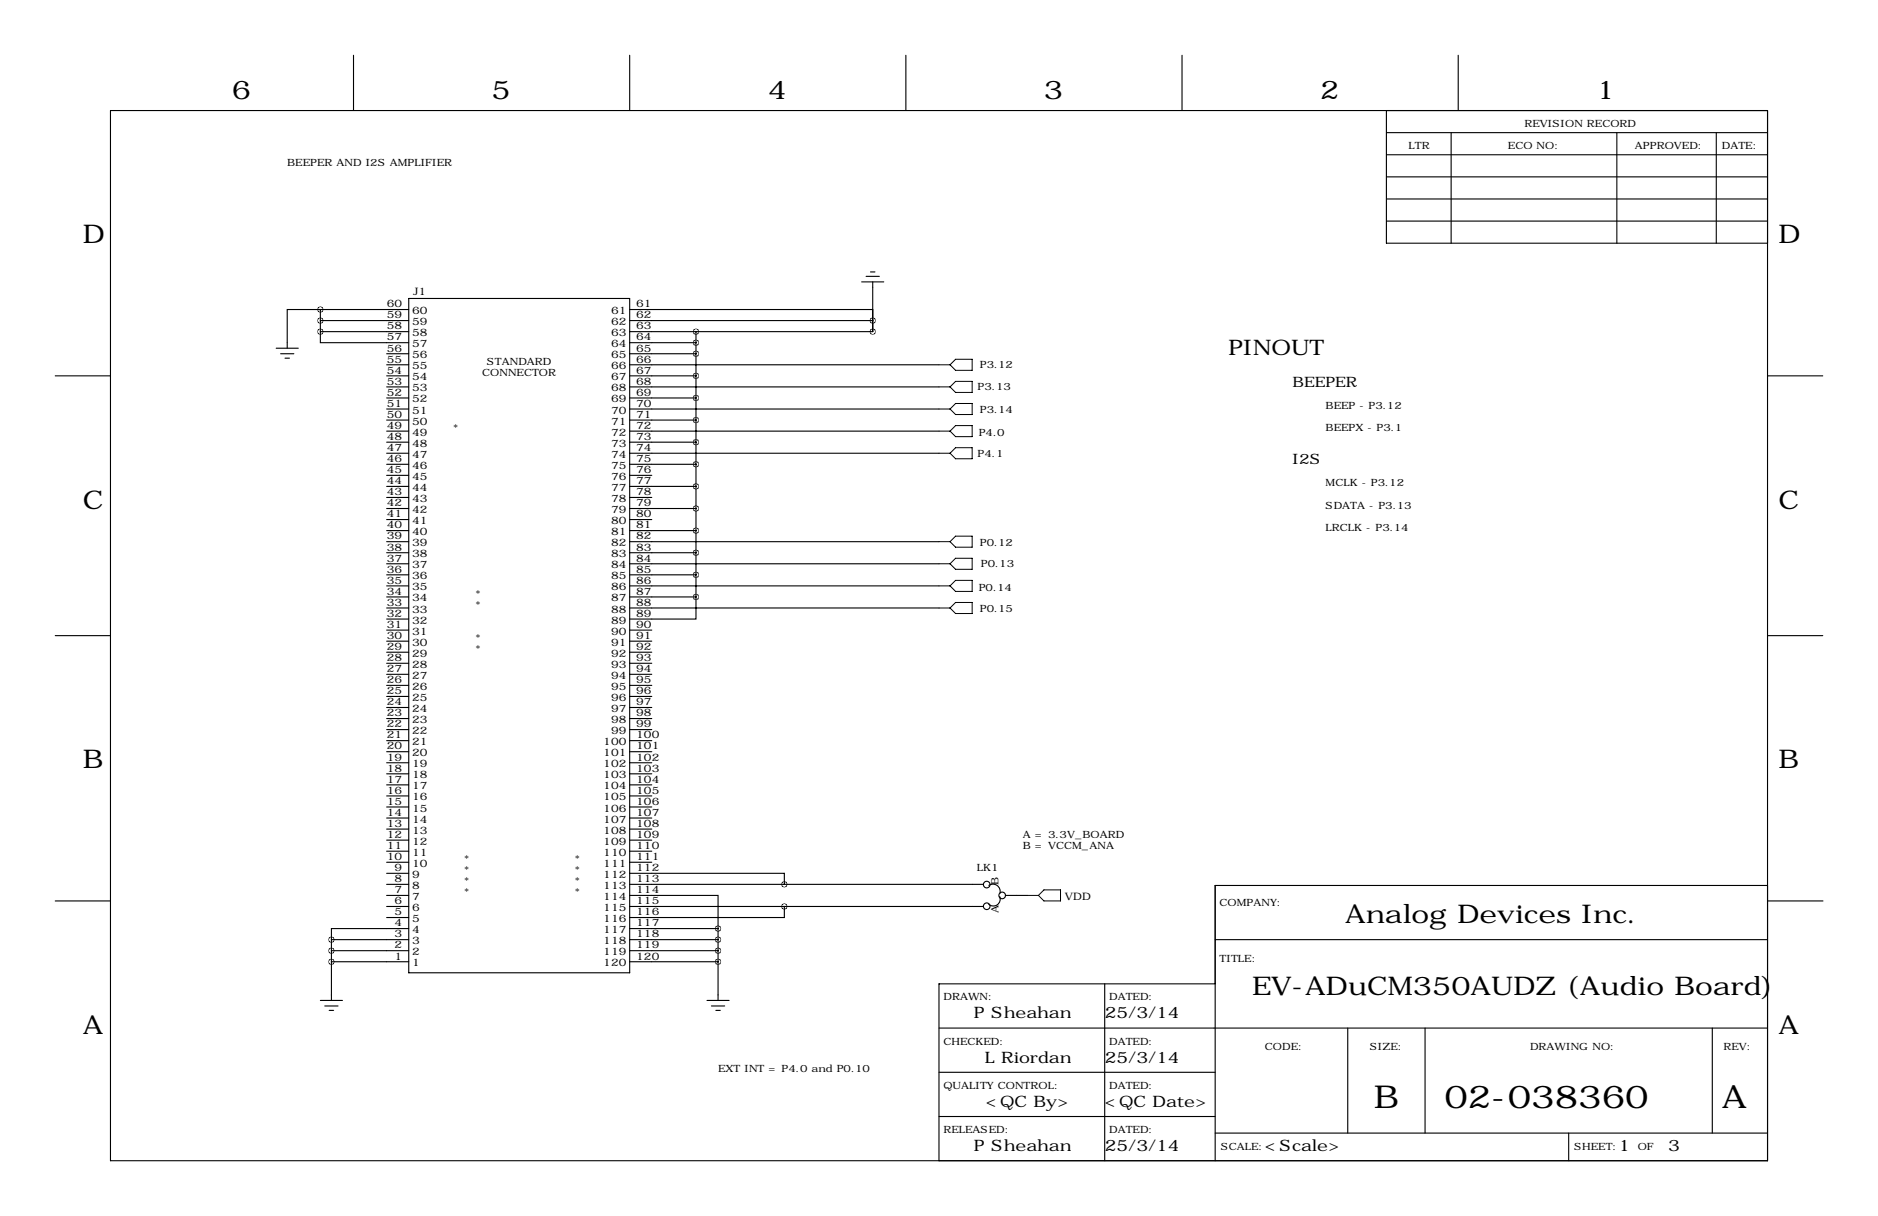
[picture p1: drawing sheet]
<svg xmlns="http://www.w3.org/2000/svg" width="432mm" height="279mm" viewBox="0 0 432 279" stroke-linecap="round" stroke-linejoin="round" font-family="sans-serif">
<g fill="none" stroke="#000" stroke-width=".25">
<path d="M81.3 12.7v12.7M144.8 12.7v12.7M208.3 12.7v12.7M271.8 12.7v12.7M335.3 12.7v12.7M25.4 25.4h381v241.3h-381zM318.8 30.5h87.6M318.8 35.6h87.6M318.8 25.4v30.5h87.6M333.7 30.5v25.4M371.8 30.5v25.4M394.6 30.5v25.4"/>
<path d="M318.8 45.7h87.6M318.8 50.8h87.6M318.8 40.6h87.6M73.7 71.1h-7.7v8.9M73.7 76.2v2.5h20.3M73.7 76.2h20.3M73.7 73.7h20.3M73.7 71.1h20.3M73.7 71.1v5.1M94 68.6h50.8v154.9h-50.8zM144.8 71.1h55.9v2.6h-55.9M144.8 78.7h15.2"/>
<path d="M160 76.2v61M198.1 64.8h5.1M199.1 63.5h3.1M200.2 62.5h1M200.7 64.8v11.4h-55.9M12.7 86.4h12.7M63.5 80h5.1M64.5 81.3h3.1M65.5 82.3h1M88.9 86.4h5.1M88.9 99.1h5.1M88.9 96.5h5.1"/>
<path d="M88.9 94h5.1M88.9 91.4h5.1M88.9 88.9h5.1M88.9 83.8h5.1M88.9 81.3h5.1M144.8 86.4h15.2M144.8 99.1h71.1M144.8 96.5h15.2M144.8 94h71.1M144.8 91.4h15.2M144.8 88.9h71.1M144.8 83.8h71.1"/>
<path d="M144.8 81.3h15.2M406.4 86.4h12.7M88.9 119.4h5.1M88.9 116.8h5.1M88.9 114.3h5.1M88.9 111.8h5.1M88.9 109.2h5.1M88.9 106.7h5.1M88.9 104.1h5.1M88.9 101.6h5.1M144.8 119.4h5.1M144.8 116.8h15.2"/>
<path d="M144.8 114.3h5.1M144.8 111.8h15.2M144.8 109.2h5.1M144.8 106.7h15.2M144.8 104.1h71.1M144.8 101.6h15.2M88.9 139.7h5.1M88.9 137.2h5.1M88.9 134.6h5.1M88.9 132.1h5.1M88.9 129.5h5.1M88.9 127h5.1"/>
<path d="M88.9 124.5h5.1M88.9 121.9h5.1M144.8 139.7h71.1M144.8 137.2h15.2M144.8 134.6h71.1M144.8 132.1h15.2M144.8 129.5h71.1M144.8 127h15.2M144.8 124.5h71.1M144.8 121.9h15.2M160 137.2v5h-15.2M12.7 146h12.7"/>
<path d="M88.9 157.5h5.1M88.9 154.9h5.1M88.9 152.4h5.1M88.9 149.9h5.1M88.9 147.3h5.1M88.9 144.8h5.1M88.9 142.2h5.1M144.8 157.5h5.1M144.8 154.9h5.1M144.8 152.4h5.1M144.8 149.9h5.1M144.8 147.3h5.1"/>
<path d="M144.8 144.8h5.1M406.4 146h12.7M88.9 177.8h5.1M88.9 175.3h5.1M88.9 172.7h5.1M88.9 170.2h5.1M88.9 167.6h5.1M88.9 165.1h5.1M88.9 162.6h5.1M88.9 160h5.1M144.8 177.8h5.1M144.8 175.3h5.1"/>
<path d="M144.8 172.7h5.1M144.8 170.2h5.1M144.8 167.6h5.1M144.8 165.1h5.1M144.8 162.6h5.1M144.8 160h5.1M88.9 198.1h5.1M88.9 195.6h5.1M88.9 193h5.1M88.9 190.5h5.1M88.9 188h5.1M88.9 185.4h5.1"/>
<path d="M88.9 182.9h5.1M88.9 180.3h5.1M144.8 198.1h5.1M144.8 195.6h5.1M144.8 193h5.1M144.8 190.5h5.1M144.8 188h5.1M144.8 185.4h5.1M144.8 182.9h5.1M144.8 180.3h5.1M12.7 207h12.7M76.2 215.9h17.8"/>
<path d="M76.2 218.4h17.8M76.2 215.9v14M88.9 210.8h5.1M88.9 208.3h5.1M88.9 205.7h5.1M88.9 203.2h5.1M88.9 200.7h5.1M94 213.4h-17.8v2.5M144.8 200.7h35.5v2.5M144.8 205.7h20.3v7.7M144.8 215.9h20.3M144.8 218.4h20.3"/>
<path d="M144.8 213.4h20.3M144.8 208.3h81.3M144.8 203.2h81.3M165.1 213.4v16.5M180.3 208.3v2.5h-35.5M227.4 203.4a1.68 1.68 0 0 1 1.9 .1 1.68 1.68 0 0 1 .6 1.8M229.8 206a1.57 1.57 0 0 1-.5 1.9 1.57 1.57 0 0 1-2-.2M231.1 205.7h5.1M279.4 215.9h127M406.4 203.5h-127v63.2M406.5 207h12.7M73.7 229.9h5"/>
<path d="M74.7 231.1h3M75.7 232.2h1M76.2 221h17.8M144.8 221h20.3M162.6 229.9h5M163.6 231.1h3M164.6 232.2h1M215.9 236.2h190.5M254 226.1v40.6M279.4 226.1h-63.5v40.6M309.9 236.2v24.1M327.7 236.2v24.1"/>
<path d="M393.7 236.2v24.1M215.9 246.4h63.5M215.9 256.5h63.5M279.4 260.3h127M360.7 260.3v6.4"/>
<circle cx="226.9" cy="203.3" r=".76"/>
<circle cx="226.9" cy="208.2" r=".76"/>
<circle cx="230.4" cy="205.7" r=".76"/>
</g>
<g fill="none" stroke="#000" stroke-width=".23">
<path d="M215.9 83.8h2.5M215.9 88.9h2.5M215.9 94h2.5M215.9 99.1h2.5M218.4 88.9l1.3-1.3h3.8v2.6h-3.8zM218.4 99.1l1.3-1.3h3.8v2.5h-3.8zM219.7 82.5h3.8v2.6h-3.8l-1.3-1.3zM219.7 92.7h3.8v2.5h-3.8l-1.3-1.2zM215.9 104.1h2.5M219.7 102.9h3.8v2.5h-3.8l-1.3-1.3zM215.9 124.5h2.5M215.9 129.5h2.5"/>
<path d="M215.9 134.6h2.5M215.9 139.7h2.5M218.4 124.5l1.3-1.3h3.8v2.5h-3.8zM219.7 128.3h3.8v2.5h-3.8l-1.3-1.3zM219.7 133.3h3.8v2.6h-3.8l-1.3-1.3zM219.7 138.4h3.8v2.6h-3.8l-1.3-1.3zM236.2 205.7h2.6M238.8 205.7l1.2-1.2h3.8v2.5h-3.8z"/>
</g>
<path d="M73.6 71.1a.05 .05 0 0 0 .1 0 .05 .05 0 0 0-.1 0zM73.6 73.7a.05 .05 0 0 0 .1 0 .05 .05 0 0 0-.1 0zM73.6 76.2a.05 .05 0 0 0 .1 0 .05 .05 0 0 0-.1 0zM200.6 73.7a.05 .05 0 0 0 .1 0 .05 .05 0 0 0-.1 0zM200.6 76.2a.05 .05 0 0 0 .1 0 .05 .05 0 0 0-.1 0zM180.3 208.3a.05 .05 0 0 0 .1 0 .05 .05 0 0 0-.1 0zM160 76.2a.05 .05 0 0 0 .1 0 .05 .05 0 0 0-.1 0zM160 78.7a.05 .05 0 0 0 .1 0 .05 .05 0 0 0-.1 0zM160 81.3a.05 .05 0 0 0 .1 0 .05 .05 0 0 0-.1 0zM160 86.4a.05 .05 0 0 0 .1 0 .05 .05 0 0 0-.1 0zM160 91.4a.05 .05 0 0 0 .1 0 .05 .05 0 0 0-.1 0zM160 96.5a.05 .05 0 0 0 .1 0 .05 .05 0 0 0-.1 0zM160 101.6a.05 .05 0 0 0 .1 0 .05 .05 0 0 0-.1 0zM160 106.7a.05 .05 0 0 0 .1 0 .05 .05 0 0 0-.1 0zM160 111.8a.05 .05 0 0 0 .1 0 .05 .05 0 0 0-.1 0zM160 116.8a.05 .05 0 0 0 .1 0 .05 .05 0 0 0-.1 0zM160 121.9a.05 .05 0 0 0 .1 0 .05 .05 0 0 0-.1 0zM160 127a.05 .05 0 0 0 .1 0 .05 .05 0 0 0-.1 0zM160 132.1a.05 .05 0 0 0 .1 0 .05 .05 0 0 0-.1 0zM160 137.2a.05 .05 0 0 0 .1 0 .05 .05 0 0 0-.1 0zM180.3 203.2a.05 .05 0 0 0 .1 0 .05 .05 0 0 0-.1 0z" fill="#000" stroke="#000" stroke-width="1.3"/>
<g font-size="7.3">
<text x="315.9" y="254.6">B</text>
<text x="332.1" y="254.6">02-038360</text>
<text x="395.9" y="254.6">A</text>
</g>
<g font-size="5.9">
<text x="53.3" y="22.9">6</text>
<text x="113" y="22.9">5</text>
<text x="176.5" y="22.9">4</text>
<text x="240" y="22.9">3</text>
<text x="303.5" y="22.9">2</text>
<text x="367" y="22.9">1</text>
<text x="19" y="55.9">D</text>
<text x="408.9" y="55.9">D</text>
<text x="19" y="116.8">C</text>
<text x="408.9" y="116.8">C</text>
<text x="19" y="176.5">B</text>
<text x="408.9" y="176.5">B</text>
<text x="309.3" y="212.1">Analog Devices Inc.</text>
<text x="287.9" y="228.7">EV-ADuCM350AUDZ (Audio Board)</text>
<text x="19" y="237.5">A</text>
<text x="408.9" y="237.5">A</text>
</g>
<text font-size="4.9" x="282.4" y="81.5">PINOUT</text>
<g font-size="3.6">
<text x="223.9" y="234">P Sheahan</text>
<text x="254" y="234">25/3/14</text>
<text x="226.4" y="244.2">L Riordan</text>
<text x="254" y="244.2">25/3/14</text>
<text x="226.6" y="254.3">&lt;QC By&gt;</text>
<text x="254" y="254.3">&lt;QC Date&gt;</text>
<text x="223.9" y="264.5">P Sheahan</text>
<text x="254" y="264.5">25/3/14</text>
<text x="290.8" y="264.5">&lt;Scale&gt;</text>
<text x="372.1" y="264.5">1</text>
<text x="383.5" y="264.5">3</text>
</g>
<g font-size="3.3">
<text x="297.2" y="88.9">BEEPER</text>
<text x="297.2" y="106.7">I2S</text>
</g>
<g font-size="2.4">
<text x="88.9" y="70.6">60</text>
<text x="95" y="67.8">J1</text>
<text x="146.3" y="70.6">61</text>
<text x="88.9" y="73.2">59</text>
<text x="88.9" y="75.7">58</text>
<text x="94.7" y="72.2">60</text>
<text x="94.7" y="74.7">59</text>
<text x="94.7" y="77.2">58</text>
<text x="140.5" y="77.2">63</text>
<text x="140.5" y="74.7">62</text>
<text x="140.5" y="72.2">61</text>
<text x="146.3" y="75.7">63</text>
<text x="146.3" y="73.2">62</text>
<text x="88.9" y="78.2">57</text>
<text x="88.9" y="80.8">56</text>
<text x="88.9" y="83.3">55</text>
<text x="94.7" y="79.8">57</text>
<text x="94.7" y="82.3">56</text>
<text x="140.5" y="82.3">65</text>
<text x="140.5" y="79.8">64</text>
<text x="146.3" y="83.3">66</text>
<text x="146.3" y="80.8">65</text>
<text x="146.3" y="78.2">64</text>
<text x="88.9" y="85.9">54</text>
<text x="88.9" y="88.4">53</text>
<text x="94.7" y="84.9">55</text>
<text x="94.7" y="87.4">54</text>
<text x="94.7" y="89.9">53</text>
<text x="140.5" y="89.9">68</text>
<text x="140.5" y="87.4">67</text>
<text x="140.5" y="84.9">66</text>
<text x="146.3" y="88.4">68</text>
<text x="146.3" y="85.9">67</text>
<text x="88.9" y="90.9">52</text>
<text x="88.9" y="93.5">51</text>
<text x="94.7" y="92.5">52</text>
<text x="94.7" y="95">51</text>
<text x="140.5" y="95">70</text>
<text x="140.5" y="92.5">69</text>
<text x="146.3" y="93.5">70</text>
<text x="146.3" y="90.9">69</text>
<text x="88.9" y="96">50</text>
<text x="88.9" y="98.6">49</text>
<text x="88.9" y="101.1">48</text>
<text x="94.7" y="97.6">50</text>
<text x="94.7" y="100.1">49</text>
<text x="140.5" y="100.1">72</text>
<text x="140.5" y="97.6">71</text>
<text x="146.3" y="101.1">73</text>
<text x="146.3" y="98.6">72</text>
<text x="146.3" y="96">71</text>
<text x="88.9" y="103.6">47</text>
<text x="88.9" y="106.2">46</text>
<text x="94.7" y="102.6">48</text>
<text x="94.7" y="105.2">47</text>
<text x="94.7" y="107.7">46</text>
<text x="140.5" y="107.7">75</text>
<text x="140.5" y="105.2">74</text>
<text x="140.5" y="102.6">73</text>
<text x="146.3" y="106.2">75</text>
<text x="146.3" y="103.6">74</text>
<text x="88.9" y="108.7">45</text>
<text x="88.9" y="111.3">44</text>
<text x="88.9" y="113.8">43</text>
<text x="94.7" y="110.3">45</text>
<text x="94.7" y="112.8">44</text>
<text x="140.5" y="112.8">77</text>
<text x="140.5" y="110.3">76</text>
<text x="146.3" y="113.8">78</text>
<text x="146.3" y="111.3">77</text>
<text x="146.3" y="108.7">76</text>
<text x="88.9" y="116.3">42</text>
<text x="88.9" y="118.9">41</text>
<text x="94.7" y="115.3">43</text>
<text x="94.7" y="117.9">42</text>
<text x="140.5" y="117.9">79</text>
<text x="140.5" y="115.3">78</text>
<text x="146.3" y="118.9">80</text>
<text x="146.3" y="116.3">79</text>
<text x="88.9" y="121.4">40</text>
<text x="88.9" y="124">39</text>
<text x="94.7" y="120.4">41</text>
<text x="94.7" y="123">40</text>
<text x="94.7" y="125.5">39</text>
<text x="140.5" y="125.5">82</text>
<text x="140.5" y="123">81</text>
<text x="140.5" y="120.4">80</text>
<text x="146.3" y="124">82</text>
<text x="146.3" y="121.4">81</text>
<text x="88.9" y="126.5">38</text>
<text x="88.9" y="129">37</text>
<text x="88.9" y="131.6">36</text>
<text x="94.7" y="128">38</text>
<text x="94.7" y="130.6">37</text>
<text x="140.5" y="130.6">84</text>
<text x="140.5" y="128">83</text>
<text x="146.3" y="131.6">85</text>
<text x="146.3" y="129">84</text>
<text x="146.3" y="126.5">83</text>
<text x="88.9" y="134.1">35</text>
<text x="88.9" y="136.7">34</text>
<text x="94.7" y="133.1">36</text>
<text x="94.7" y="135.7">35</text>
<text x="140.5" y="135.7">86</text>
<text x="140.5" y="133.1">85</text>
<text x="146.3" y="136.7">87</text>
<text x="146.3" y="134.1">86</text>
<text x="88.9" y="139.2">33</text>
<text x="88.9" y="141.7">32</text>
<text x="94.7" y="138.2">34</text>
<text x="94.7" y="140.7">33</text>
<text x="94.7" y="143.3">32</text>
<text x="140.5" y="143.3">89</text>
<text x="140.5" y="140.7">88</text>
<text x="140.5" y="138.2">87</text>
<text x="146.3" y="141.7">89</text>
<text x="146.3" y="139.2">88</text>
<text x="88.9" y="144.3">31</text>
<text x="88.9" y="146.8">30</text>
<text x="88.9" y="149.4">29</text>
<text x="94.7" y="145.8">31</text>
<text x="94.7" y="148.4">30</text>
<text x="140.5" y="148.4">91</text>
<text x="140.5" y="145.8">90</text>
<text x="146.3" y="149.4">92</text>
<text x="146.3" y="146.8">91</text>
<text x="146.3" y="144.3">90</text>
<text x="88.9" y="151.9">28</text>
<text x="88.9" y="154.4">27</text>
<text x="94.7" y="150.9">29</text>
<text x="94.7" y="153.4">28</text>
<text x="94.7" y="156">27</text>
<text x="140.5" y="156">94</text>
<text x="140.5" y="153.4">93</text>
<text x="140.5" y="150.9">92</text>
<text x="146.3" y="154.4">94</text>
<text x="146.3" y="151.9">93</text>
<text x="88.9" y="157">26</text>
<text x="88.9" y="159.5">25</text>
<text x="94.7" y="158.5">26</text>
<text x="94.7" y="161.1">25</text>
<text x="140.5" y="161.1">96</text>
<text x="140.5" y="158.5">95</text>
<text x="146.3" y="159.5">96</text>
<text x="146.3" y="157">95</text>
<text x="88.9" y="162.1">24</text>
<text x="88.9" y="164.6">23</text>
<text x="88.9" y="167.1">22</text>
<text x="94.7" y="163.6">24</text>
<text x="94.7" y="166.1">23</text>
<text x="140.5" y="166.1">98</text>
<text x="140.5" y="163.6">97</text>
<text x="146.3" y="167.1">99</text>
<text x="146.3" y="164.6">98</text>
<text x="146.3" y="162.1">97</text>
<text x="88.9" y="169.7">21</text>
<text x="88.9" y="172.2">20</text>
<text x="94.7" y="168.7">22</text>
<text x="94.7" y="171.2">21</text>
<text x="94.7" y="173.8">20</text>
<text x="138.7" y="173.8">101</text>
<text x="138.7" y="171.2">100</text>
<text x="140.5" y="168.7">99</text>
<text x="146.3" y="172.2">101</text>
<text x="146.3" y="169.7">100</text>
<text x="88.9" y="174.8">19</text>
<text x="88.9" y="177.3">18</text>
<text x="88.9" y="179.8">17</text>
<text x="94.7" y="176.3">19</text>
<text x="94.7" y="178.8">18</text>
<text x="138.7" y="178.8">103</text>
<text x="138.7" y="176.3">102</text>
<text x="146.3" y="179.8">104</text>
<text x="146.3" y="177.3">103</text>
<text x="146.3" y="174.8">102</text>
<text x="88.9" y="182.4">16</text>
<text x="88.9" y="184.9">15</text>
<text x="94.7" y="181.4">17</text>
<text x="94.7" y="183.9">16</text>
<text x="138.7" y="183.9">105</text>
<text x="138.7" y="181.4">104</text>
<text x="146.3" y="184.9">106</text>
<text x="146.3" y="182.4">105</text>
<text x="88.9" y="187.5">14</text>
<text x="88.9" y="190">13</text>
<text x="94.7" y="186.5">15</text>
<text x="94.7" y="189">14</text>
<text x="94.7" y="191.5">13</text>
<text x="138.7" y="191.5">108</text>
<text x="138.7" y="189">107</text>
<text x="138.7" y="186.5">106</text>
<text x="146.3" y="190">108</text>
<text x="146.3" y="187.5">107</text>
<text x="88.9" y="192.5">12</text>
<text x="88.9" y="195.1">11</text>
<text x="88.9" y="197.6">10</text>
<text x="94.7" y="194.1">12</text>
<text x="94.7" y="196.6">11</text>
<text x="138.7" y="196.6">110</text>
<text x="138.7" y="194.1">109</text>
<text x="146.3" y="197.6">111</text>
<text x="146.3" y="195.1">110</text>
<text x="146.3" y="192.5">109</text>
<text x="90.7" y="200.2">9</text>
<text x="90.7" y="202.7">8</text>
<text x="94.7" y="199.2">10</text>
<text x="94.7" y="201.7">9</text>
<text x="138.7" y="201.7">112</text>
<text x="138.7" y="199.2">111</text>
<text x="146.3" y="202.7">113</text>
<text x="146.3" y="200.2">112</text>
<text x="90.7" y="205.2">7</text>
<text x="90.7" y="207.8">6</text>
<text x="94.7" y="204.2">8</text>
<text x="94.7" y="206.8">7</text>
<text x="94.7" y="209.3">6</text>
<text x="138.7" y="209.3">115</text>
<text x="138.7" y="206.8">114</text>
<text x="138.7" y="204.2">113</text>
<text x="146.3" y="207.8">115</text>
<text x="146.3" y="205.2">114</text>
<text x="244.9" y="206.8">VDD</text>
<text x="90.7" y="210.3">5</text>
<text x="90.7" y="212.9">4</text>
<text x="90.7" y="215.4">3</text>
<text x="94.7" y="211.9">5</text>
<text x="94.7" y="214.4">4</text>
<text x="138.7" y="214.4">117</text>
<text x="138.7" y="211.9">116</text>
<text x="146.3" y="215.4">118</text>
<text x="146.3" y="212.9">117</text>
<text x="146.3" y="210.3">116</text>
<text x="90.7" y="217.9">2</text>
<text x="90.7" y="220.5">1</text>
<text x="94.7" y="216.9">3</text>
<text x="94.7" y="219.5">2</text>
<text x="138.7" y="219.5">119</text>
<text x="138.7" y="216.9">118</text>
<text x="146.3" y="220.5">120</text>
<text x="146.3" y="217.9">119</text>
<text x="94.7" y="222">1</text>
<text x="138.7" y="222">120</text>
</g>
<g font-size="2.3">
<text x="350.5" y="29.2">REVISION RECORD</text>
<text x="323.8" y="34.3">LTR</text>
<text x="346.7" y="34.3">ECO NO:</text>
<text x="375.9" y="34.3">APPROVED:</text>
<text x="395.9" y="34.3">DATE:</text>
<text x="66" y="38.1">BEEPER AND I2S AMPLIFIER</text>
<text x="111.9" y="83.8">STANDARD</text>
<text x="110.9" y="86.4">CONNECTOR</text>
<text x="224.8" y="89.7">P3.13</text>
<text x="225.3" y="84.6">P3.12</text>
<text x="225.3" y="95">P3.14</text>
<text x="304.8" y="94">BEEP - P3.12</text>
<text x="104.1" y="99.1">*</text>
<text x="225" y="100.1">P4.0</text>
<text x="304.8" y="99.1">BEEPX - P3.1</text>
<text x="224.8" y="104.9">P4.1</text>
<text x="304.8" y="111.8">MCLK - P3.12</text>
<text x="304.8" y="116.8">SDATA - P3.13</text>
<text x="225.3" y="125.5">P0.12</text>
<text x="304.8" y="121.9">LRCLK - P3.14</text>
<text x="225.6" y="130.3">P0.13</text>
<text x="109.2" y="137.2">*</text>
<text x="225" y="135.9">P0.14</text>
<text x="109.2" y="139.7">*</text>
<text x="225.3" y="140.7">P0.15</text>
<text x="109.2" y="147.3">*</text>
<text x="109.2" y="149.9">*</text>
<text x="235.2" y="192.5">A = 3.3V_BOARD</text>
<text x="235.2" y="195.1">B = VCCM_ANA</text>
<text x="106.7" y="198.1">*</text>
<text x="106.7" y="200.7">*</text>
<text x="106.7" y="203.2">*</text>
<text x="132.1" y="198.1">*</text>
<text x="132.1" y="200.7">*</text>
<text x="132.1" y="203.2">*</text>
<text x="224.6" y="200.1">LK1</text>
<text x="229.6" y="203.4" transform="rotate(-90 229.6 203.4)">B</text>
<text x="106.7" y="205.7">*</text>
<text x="132.1" y="205.7">*</text>
<text x="229.6" y="209.7" transform="rotate(-90 229.6 209.7)">A</text>
<text x="280.4" y="208.3">COMPANY:</text>
<text x="280.4" y="221">TITLE:</text>
<text x="216.9" y="229.9">DRAWN:</text>
<text x="255" y="229.9">DATED:</text>
<text x="216.9" y="240">CHECKED:</text>
<text x="255" y="240">DATED:</text>
<text x="290.8" y="241.3">CODE:</text>
<text x="315" y="241.3">SIZE:</text>
<text x="351.8" y="241.3">DRAWING NO:</text>
<text x="396.2" y="241.3">REV:</text>
<text x="165.1" y="246.4">EXT INT = P4.0 and P0.10</text>
<text x="216.9" y="250.2">QUALITY CONTROL:</text>
<text x="255" y="250.2">DATED:</text>
<text x="216.9" y="260.3">RELEASED:</text>
<text x="255" y="260.3">DATED:</text>
<text x="280.7" y="264.2">SCALE:</text>
<text x="361.9" y="264.2">SHEET:</text>
<text x="376.6" y="264.2">OF</text>
</g>
</svg>
